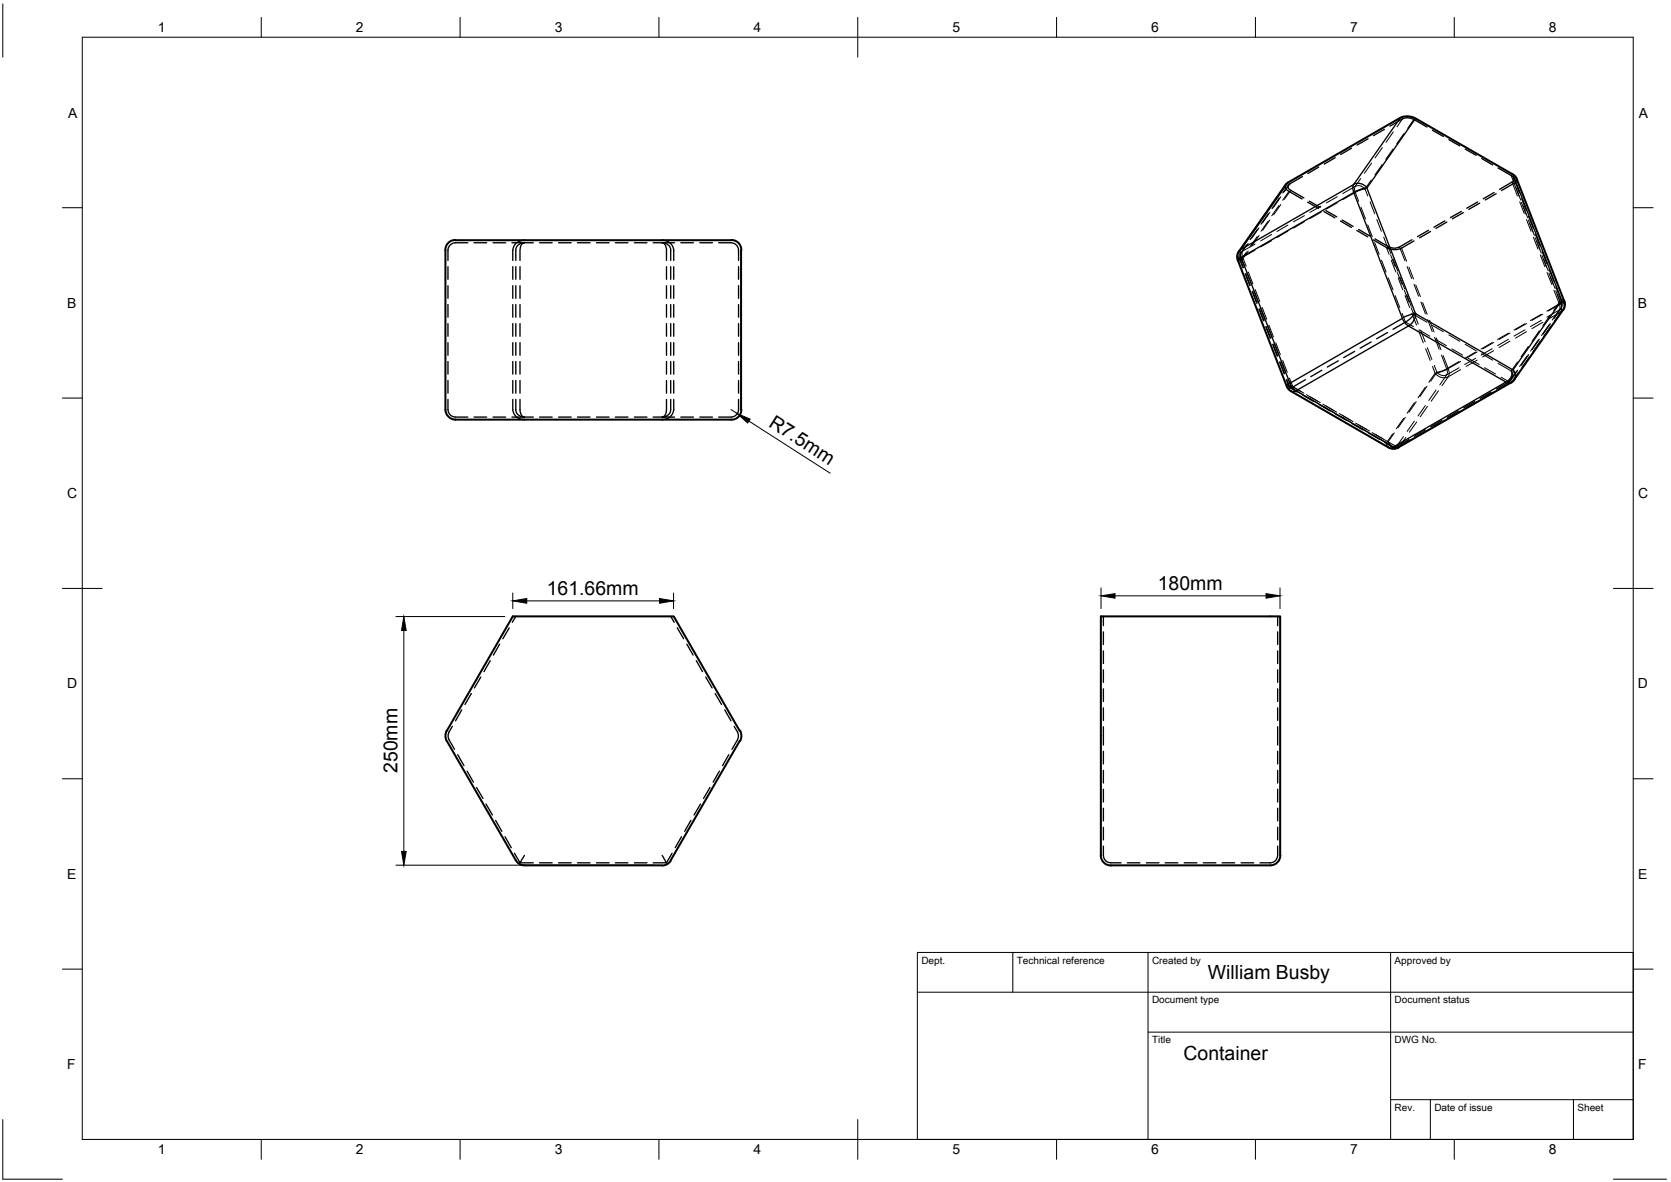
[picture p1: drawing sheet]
<svg xmlns="http://www.w3.org/2000/svg" width="420mm" height="297mm" viewBox="0 0 420 297" stroke-linecap="round" stroke-linejoin="round" font-family="sans-serif">
<!-- layer: MD_Visible -->
<g fill="none" stroke="#000" stroke-width=".51">
<path d="M112 62.9v40.1M114.5 60.4h69.3M114.5 60.3a2.5 2.5 0 0 0-2.5 2.5M183.9 60.3a2.5 2.5 0 0 1 2.5 2.5M186.3 62.9v40.1M311.2 65.5a2.33 2.33 0 0 1 .4-2.4l11.9-17 28.6-16.5a4.2 4.2 0 0 1 3.8 .2l25.1 14.5 12.3 31.3M311.3 65.4l12.7 32.4 .6 .5 24.5 14.1M393 77.9l-12.2 17.5-.8 .8M393.3 75.6a2.42 2.42 0 0 1-.3 2.3M379.9 96.1l-28.3 16.3M112 102.9a2.55 2.55 0 0 0 2.5 2.6M186.4 102.9a2.5 2.5 0 0 1-2.5 2.6h-69.4"/>
<path d="M351.7 112.5a2.48 2.48 0 0 1-2.5 0M112.3 183.6l-.3 1.3 .3 1.3 17.4 30 .9 .9 1.3 .4h34.6M112.3 183.7l16.6-28.8h40.5l16.6 28.8M186 186.2l-17.4 30M186.1 183.6l.3 1.3-.3 1.3M168.7 216.2a2.59 2.59 0 0 1-2.2 1.3M276.8 214.9a2.52 2.52 0 0 0 2.5 2.6M276.8 215v-60.1h45.1v60.1M279.3 217.5h40.1M321.9 214.9a2.54 2.54 0 0 1-2.5 2.6"/>
</g>
<!-- layer: MD_Hidden -->
<g fill="none" stroke="#000" stroke-width=".34">
<path d="M335.7 39.6l-2.7 1.6M339.8 37.3l-2.7 1.5M344 34.9l-2.8 1.5M348.1 32.5l-2.8 1.6M349.5 31.7l3.1-1.8a3.1 3.1 0 0 1 2.9 .1l3.3 1.9M360.2 32.7l2.7 1.6M364.3 35.1l2.8 1.6M368.4 37.5l2.8 1.5M372.6 39.8l2.7 1.6M316.2 57.6l-1.8 2.6M318.9 53.7l-1.8 2.6M321.7 49.8l-1.8 2.6"/>
<path d="M323.3 46.3l-.1 .8 .6 .8 3.6 2.1M324 46.5l-1.4 2M327.5 44.4l-3.2 1.8a.87 .87 0 0 0-.5 .9 .87 .87 0 0 0 .8 .7l3.3 1.9M328.8 50.8l2.7 1.6M329.2 50.5l2.8 1.6M331.6 42l-2.8 1.6M332.9 53.2l2.7 1.5M333.4 52.9l2.7 1.6M337 55.5l2.8 1.7M337.5 55.3l2.7 1.6M341.2 57.9l2.7 1.6M341.6 57.7l2.8 1.6"/>
<path d="M359.2 57.9l-2.8 1.6M359.7 58.2l-2.8 1.6M363.3 55.5l-2.8 1.6M363.8 55.8l-2.8 1.6M367.4 53.1l-2.7 1.6M367.9 53.4l-2.7 1.6M371.5 50.8l-2.7 1.5M372.1 51.1l-2.8 1.5M375.7 48.4l-2.8 1.6M376.2 48.7l-2.7 1.5M376.7 42.2l3.3 1.9a.89 .89 0 0 1 .6 .8 .89 .89 0 0 1-.4 .9l-3.2 1.8M380.6 44.8l1.4 3.7"/>
<path d="M381.3 44.7a1.01 1.01 0 0 1-.6 1.4l-3.1 1.8M382.6 50l1.2 2.9M384.4 54.4l1.1 2.9M386.1 58.8l1.1 3M112.6 67v3.2M112.6 71.8v3.2M112.6 76.5v3.2M117.6 61h-3.1a1.91 1.91 0 0 0-1.9 1.9v2.5M119.2 61h3.2M124 61h3.2M128.7 61h5.4M128.9 67v3.2"/>
<path d="M128.9 71.8v3.2M128.9 76.5v3.2M129.7 65.4v-2.5a1.96 1.96 0 0 1 2.2-1.9 1.69 1.69 0 0 0-1.1 1.9v2.5M129.7 67v3.2M129.7 71.8v3.2M129.7 76.5v3.2M130.8 67v3.2M130.8 71.8v3.2M130.8 76.5v3.2M131.9 60.4a2.78 2.78 0 0 0-3 2.5v2.5M135.7 61h3.1M140.4 61h3.2"/>
<path d="M145.2 61h3.2M150 61h3.1M154.7 61h3.2M159.5 61h3.2M164.2 61h5.4M166.5 60.4a2.78 2.78 0 0 1 2.9 2.5v2.5M167.6 65.4v-2.5a1.71 1.71 0 0 0-1.1-1.9 2.09 2.09 0 0 1 2.1 1.9v2.5M167.6 67v3.2M167.6 71.8v3.2M167.6 76.5v3.2M168.6 67v3.2M168.6 71.8v3.2"/>
<path d="M168.6 76.5v3.2M169.4 67v3.2M169.4 71.8v3.2M169.4 76.5v3.2M171.2 61h3.2M176 61h3.1M180.7 61h3.1a1.91 1.91 0 0 1 1.9 1.9v2.5M185.7 67v3.2M185.7 71.8v3.2M185.7 76.5v3.2M313.2 68.7l1.2 3M313.5 61.5l-1.4 2-.4 1.1 1 2.7"/>
<path d="M314.9 73.2l1.2 3M316.7 77.6l1.1 3M345.3 60.3l3.3 1.9a4.2 4.2 0 0 0 3.8 .2l3.1-1.9M345.7 60l3.3 1.9a3.1 3.1 0 0 0 2.9 .2l3.1-1.9M355.5 79.1l-1.8 1.7-3.4 2M387.8 63.2l1.1 3M389.5 67.7l1.2 3M391.2 72.1l1.6 4.3-.3 1.2-1.8 2.5M112.6 81.3v3.2M112.6 86.1v3.2M112.6 90.8v3.2M112.6 95.6v3.2"/>
<path d="M128.9 81.3v3.2M128.9 86.1v3.2M128.9 90.8v3.2M128.9 95.6v3.2M129.7 81.3v3.2M129.7 86.1v3.2M129.7 90.8v3.2M129.7 95.6v3.2M130.8 81.3v3.2M130.8 86.1v3.2M130.8 90.8v3.2M130.8 95.6v3.2"/>
<path d="M167.6 81.3v3.2M167.6 86.1v3.2M167.6 90.8v3.2M167.6 95.6v3.2M168.6 81.3v3.2M168.6 86.1v3.2M168.6 90.8v3.2M168.6 95.6v3.2M169.4 81.3v3.2M169.4 86.1v3.2M169.4 90.8v3.2M169.4 95.6v3.2"/>
<path d="M185.7 81.3v3.2M185.7 86.1v3.2M185.7 90.8v3.2M185.7 95.6v3.2M318.4 82.1l1.1 2.9M320.1 86.5l1.2 3M321.8 90.9l1.2 3M323.5 95.4l.8 2 1.9 1.1M327.6 99.3l2.7 1.6M328.2 95.4l-3.8 2.1-.1-.3 .3-.3M332.3 93l-2.7 1.7M336.5 90.7l-2.8 1.5"/>
<path d="M340.6 88.3l-2.8 1.6M344.7 85.9l-2.7 1.6M348.9 83.6l-2.8 1.5M374.9 98.6l-2.7 1.5M380 93.2a2.18 2.18 0 0 1-.6 2.7l-3.1 1.8M381.6 93l-1.8 2.5M384.3 89.2l-1.8 2.6M387 85.3l-1.8 2.5M389.8 81.4l-1.8 2.5M112.6 100.4v2.6a1.91 1.91 0 0 0 1.9 1.8h3.1M119.2 104.8h3.2M124 104.8h3.2"/>
<path d="M128.7 104.8h5.4M128.9 100.4v2.6a2.78 2.78 0 0 0 3 2.5M129.7 100.4v2.6a1.96 1.96 0 0 0 2.2 1.8 1.62 1.62 0 0 1-1.1-1.8v-2.6M135.7 104.8h3.1M140.4 104.8h3.2M145.2 104.8h3.2M150 104.8h3.1M154.7 104.8h3.2M159.5 104.8h3.2M167.6 100.4v2.6a1.69 1.69 0 0 1-1.1 1.8h-2.3M168.6 100.4v2.6a2.04 2.04 0 0 1-2.1 1.8h3.1M169.4 100.4v2.6a2.78 2.78 0 0 1-2.9 2.5"/>
<path d="M171.2 104.8h3.2M176 104.8h3.1M185.7 100.4v2.6a1.91 1.91 0 0 1-1.9 1.8h-3.1M331.7 101.6l2.7 1.7M335.8 104.1l2.8 1.5M339.9 106.4l2.8 1.6M344.1 108.8l2.7 1.6M348.2 111.2l1.8 1M354.3 110.4l-3.2 1.8a1.61 1.61 0 0 1-2.1-1.2M358.4 108l-2.8 1.6M362.5 105.7l-2.7 1.6M366.7 103.3l-2.8 1.6"/>
<path d="M370.8 100.9l-2.8 1.6M128 157.8l-1.6 2.7M129.7 154.9l-.9 1.5M168.6 154.9l.9 1.5M170.3 157.8l1.6 2.7M277.4 154.9v2.3M277.4 158.8v3.2M321.3 154.9v2.3M321.3 158.8v3.2M116.1 178.4l-1.6 2.7M118.5 174.3l-1.6 2.7M120.9 170.1l-1.6 2.8"/>
<path d="M123.3 166l-1.6 2.8M125.6 161.9l-1.5 2.7M172.7 161.9l1.6 2.7M175.1 166l1.5 2.8M177.4 170.1l1.7 2.8M179.8 174.3l1.6 2.7M182.2 178.4l1.6 2.7M277.4 163.6v3.2M277.4 168.3v3.2M277.4 173.1v3.2M277.4 177.9v3.2M321.3 163.6v3.2"/>
<path d="M321.3 168.3v3.2M321.3 173.1v3.2M321.3 177.9v3.2M113.7 182.5a2.9 2.9 0 0 0-.8 3.4l1.4 2.4M115.1 189.7l1.6 2.7M117.5 193.8l1.5 2.8M119.8 197.9l1.6 2.8M178.5 197.9l-1.6 2.8M180.9 193.8l-1.6 2.8M183.2 189.7l-1.5 2.7M184.6 182.5a2.9 2.9 0 0 1 .8 3.4l-1.3 2.4M277.4 182.6v4.6"/>
<path d="M277.4 188.8v3.2M277.4 193.6v3.2M277.4 198.3v3.2M321.3 182.6v4.6M321.3 188.8v3.2M321.3 193.6v3.2M321.3 198.3v3.2M122.2 202.1l1.6 2.7M124.6 206.2l1.6 2.7M127 210.3l1.6 2.7M129.4 214.4l1.4 2.4 1.1-1.8M130.8 216.8h3.3"/>
<path d="M135.7 216.8h3.1M140.4 216.8h3.2M145.2 216.8h3.2M150 216.8h3.1M154.7 216.8h3.2M159.5 216.8h3.2M166.5 215l1.1 1.8h-3.4M169 214.4l-1.4 2.4M171.4 210.3l-1.6 2.7M173.7 206.2l-1.5 2.7M176.1 202.1l-1.6 2.7M277.4 212.6v2.4a1.94 1.94 0 0 0 1.9 1.8h2.6"/>
<path d="M277.4 203.1v3.2M277.4 207.9v3.2M283.4 216.8h3.2M288.2 216.8h3.2M293 216.8h3.1M297.8 216.8h3.1M302.5 216.8h3.2M307.3 216.8h3.2M312.1 216.8h3.1M321.3 212.6v2.4a1.88 1.88 0 0 1-1.9 1.8h-2.6M321.3 203.1v3.2M321.3 207.9v3.2"/>
</g>
<!-- layer: MD_Visible Narrow -->
<g fill="none" stroke="#000" stroke-width=".34">
<path d="M352.1 29.6l-11.7 16.8M355.9 29.8l-12.2 17.4 12.2 31.6 24.5 14.2 12.3-17.5-12.3-31.6M323.8 45.9l-11.7 16.8 28.3-16.3M340.4 48.4l12.2 31.6-28.3 16.3-12.2-31.6M340.4 48.4l-28.3 16.3M340.4 46.3l-.2 .7 .2 1.4M340.4 46.3a2.81 2.81 0 0 1 3.4 .9M343.7 47.2l-1.6 .4-1.7 .7M312 62.6l-.2 .7 .2 1.4M312 64.7l-.8 .8M312.1 62.6l-.6 .5M352.6 80l.5 .9 1 1"/>
<path d="M356 78.8a3.9 3.9 0 0 1-1.8 3.1M356 78.8l-1.7 .3-1.7 .8M392.7 75.5l.6 .1M392.8 75.4l.5 .9a1.88 1.88 0 0 1-.3 1.6M324.3 96.2l.5 1 1.1 1M324.3 96.2l-.6 .5-.2 .3M325.9 98.2l-.7 .2-.6-.1M354.1 81.9l24.6 14.1-28.3 16.3-24.5-14.1M354.1 81.9l-28.2 16.3M378.7 96l.7 .3 .5-.1M380.8 95.4a2.13 2.13 0 0 0-.3-2.5 3.8 3.8 0 0 1-1.8 3.2M350.4 112.4l-.7 .2-.6-.1"/>
<path d="M350.4 112.3l.7 .3 .6-.1"/>
</g>
<!-- layer: MD_Hidden Narrow -->
<g fill="none" stroke="#000" stroke-width=".25">
<path d="M347.6 37.1l-1.8 2.6M350.3 37.5l-1.9 2.5M350.3 33.1l-1.8 2.7M352.6 29.9l-1.3 2M353 33.6l-1.8 2.6M355.5 30l-1.6 2.3M316.1 59.4l-1.8 2.6M316.6 57.3l-1.9 2.6M316.6 59.2l-1.8 2.6M318.9 55.5l-1.8 2.6M319.3 53.3l-1.8 2.7M319.3 55.3l-1.8 2.6"/>
<path d="M319.7 58.9l-2.7 1.6M321.6 51.6l-1.8 2.6M322.1 49.4l-1.9 2.7M322.1 51.4l-1.9 2.6M323.8 58.1l-2.7 1.6M323.8 56.6l-2.7 1.6M324.1 48.1l-1.6 2.2M324.3 46.2l-1.4 2M324.6 47.8l-1.7 2.3M328 55.7l-2.8 1.6M328 54.2l-2.8 1.6M332.1 53.3l-2.8 1.6"/>
<path d="M332.1 51.8l-2.8 1.6M336.2 51l-2.7 1.5M336.2 49.4l-2.7 1.6M340.8 46.8a1.99 1.99 0 0 1 2.4 .7l-2.4 .8a1.46 1.46 0 0 1 0-1.5zM340.8 48.3l-3.2 1.9M340.8 48.3l.8 2.3M342.1 44.9l-1.3 1.9-3.2 1.8M342.2 52.1l1.2 2.9M343.9 56.5l1.1 3M344.5 50.7l1.1 3M344.8 45.3l-1.6 2.2 .7 1.7M344.9 41l-1.8 2.6"/>
<path d="M346.2 55.2l1.1 2.9M347.5 41.4l-1.8 2.5M347.9 59.6l1.2 3M380 44.1l.6 1.7M380.2 45.8l1.3 3.4M380.7 46.1l1.3 3.3M381.2 47.3l1.2 3M382.1 50.7l1.2 3M382.6 50.8l1.1 3M383 51.8l1.1 2.9M383.8 55.2l1.2 2.9M384.3 55.3l1.1 3"/>
<path d="M384.7 56.2l1.1 3M385.6 59.6l1.1 3M386 59.7l1.5 3.9M311.3 65.4l.6 .2 .6 1.7M311.6 63.1a1.97 1.97 0 0 0 .3 2.5l1.5-2.3M312.2 63.4l.2-.3-.1 1.1a.67 .67 0 0 1-.4 .9v.2h.4a1.59 1.59 0 0 1-.1-1.9zM312.4 64.6l.9 2.3M313.1 68.8l1.1 3M313.5 68.5l1.2 3M313.8 63.1l-1.5 2.2 .7 1.8M313.8 61.2l-1.4 1.9 3.2-1.8M313.9 68.4l1.1 2.9"/>
<path d="M314.8 73.2l1.2 3M315.2 73l1.2 2.9M315.6 62.9l-3.2 1.7M315.6 72.8l1.2 3M316.5 77.7l1.2 2.9M317 77.4l1.1 3M317.4 77.3l1.1 2.9M319.7 60.5l-2.7 1.6M345.6 61l1.2 2.9M347.4 65.4l1.1 3M348.6 62.2l.7 1.7M349 61.9l.7 1.8"/>
<path d="M349.1 69.9l1.2 2.9M349.7 64.1l1.1 2.9M349.8 65.4l1.2 3M350.3 65.2l1.1 2.9M350.8 74.3l1.1 3M351.4 68.5l1.1 3M351.6 69.9l1.1 2.9M351.9 62.1l1.4 3.4M352 69.6l1.2 3M352.4 62.4l1.3 3.3M352.5 78.7l.9 2.2 2 1.2M353.1 72.9l1.1 3"/>
<path d="M353.3 74.3l1.1 3M353.7 74l1.2 3M353.8 67l1.2 3M354.3 67.1l1.1 3M354.8 77.3l.7 1.8 3.3 1.9M355 78.7l1.2 3M355.5 78.5l1.1 2.9M355.5 71.5l1.2 2.9M356 71.6l1.2 2.9M357.3 75.9l1.1 3M357.7 76l1.1 3M387.3 64.1l1.1 2.9"/>
<path d="M387.5 79l-2.7 1.6M387.7 64.2l1.6 3.9M387.9 79l-2.7 1.5M388.9 79.7l3.2-1.8-1.8 2.5M389 68.5l1.2 3M389.5 68.6l1.1 3M389.7 79.2l-1.8 2.7M389.8 69.6l1.2 2.9M390.7 72.9l1.4 3.5-3.2 1.8M391.2 73.1l1.3 3.2M392.2 75.7a1.38 1.38 0 0 1-.1 2.2l.1-.6-.1-.9 .6-.5zM392.2 75.7l-1.5 2.3"/>
<path d="M392.5 76.3l.2 1-.2 1.1-3.2 1.8M392.5 76.3l-3.2 1.8M393 77.9l-2.1 2.7M393.3 75.6l-.3 .4-.5 .3M318.2 82.1l1.2 3M318.7 81.9l1.2 2.9M319.1 81.7l1.1 3M320 86.6l1.1 2.9M320.4 86.3l1.1 3M320.8 86.1l1.1 3M321.7 91l1.2 2.9M322.1 90.8l1.2 2.9"/>
<path d="M322.5 90.6l1.2 3M323.4 95.4l.7 1.8 3.3 1.9M323.5 97.1l.6 .1 .1 .7 .4 .4M323.9 95.2l.7 1.7 3.3 1.9M324.2 95l.9 2.2 2 1.2M328.5 99.2l2.7 1.6M328.8 99.9l2.7 1.5M329.2 99.6l2.8 1.6M356.7 83.2l1.2 2.9M356.8 82.9l2.7 1.6M357.2 82.9l1.1 3M358.4 97.3l-1.8 2.6"/>
<path d="M358.5 87.6l1.1 3M358.8 97.1l-1.8 2.6M358.9 87.4l1.1 2.9M359 80.3l1.1 3M359.4 80.5l1.2 2.9M360.2 81.8l2.7 1.6M360.6 91.8l.7 1.8M360.7 84.8l1.2 3M360.9 85.3l2.8 1.6M361.1 98l-1.8 2.6M361.1 84.9l1.2 3M361.3 93.6l-1.6 2.2"/>
<path d="M361.7 98.2l-1.8 2.6M362.4 89.2l1.4 3.5M362.9 89.4l1.2 3.2-1.4 .7-1.9 .5-.6-1.7M363.8 92.7l-2.5 .9M363.8 92.7a1.06 1.06 0 0 1 0 1.3 1.06 1.06 0 0 1-1.3 .3l-1.2-.7M364.1 94.7a2.72 2.72 0 0 1-3.3-.9l-1.5 2.3M364.1 94.7l-1.5 2.2M364.3 84.2l2.8 1.6M365 87.7l2.8 1.5M366.9 90.8l-3.1 1.9M366.9 92.4l-3.1 1.8-1.8 2.5M367.3 90.8l-3.2 1.8 .3 1-.3 1.1"/>
<path d="M367.3 92.9l-3.2 1.8M368.4 86.5l2.8 1.6M369.2 90l2.7 1.6M371 88.5l-2.7 1.6M371 90l-2.7 1.6M371.4 90.5l-2.7 1.6M371.4 88.4l-2.7 1.6M372.6 88.9l2.7 1.6M373.3 92.4l2.7 1.6M375.2 86.1l-2.8 1.6M375.2 87.6l-2.8 1.6M375.6 88.1l-2.8 1.6"/>
<path d="M375.6 86.1l-2.8 1.6M375.7 98.5l-2.8 1.6M379.3 83.7l-2.8 1.6M379.3 85.3l-2.8 1.6M379.7 85.7l-2.8 1.6M379.7 83.7l-2.8 1.6M379.9 96.1l.3-.2-3.2 1.8M381.2 93.4l-1.8 2.5-2-1.1M381.6 91l-1.6 2.2-3.3-1.9M381.7 93.6l-1.5 2.3 .5-.5M383.4 81.4l-2.7 1.5M383.4 82.9l-2.7 1.6"/>
<path d="M383.8 83.4l-2.7 1.6M383.8 81.3l-2.7 1.6M383.9 89.5l-1.8 2.6M384.3 87.1l-1.8 2.6M384.5 89.7l-1.8 2.6M386.7 85.6l-1.9 2.6M387 83.1l-1.8 2.7M387.3 85.8l-1.9 2.6M387.5 80.5l-2.7 1.6M387.9 81l-2.7 1.6M389.4 81.7l-1.8 2.6M390 81.9l-1.9 2.6"/>
<path d="M332.6 101.6l3.5 2M332.9 102.2l2.7 1.6M336.7 103.9l3.5 2.1M337 104.6l2.8 1.6M340.9 106.3l3.5 2M341.2 107l2.7 1.6M345 108.7l2.8 1.6M345.3 109.4l3.3 1.9M348.6 111.3l.1 .7 .4 .4M350.2 109.1l-1.6 2.2M350.6 108.8l-1.6 2.2-3.3-1.9M352.9 109.7l-1.8 2.5-2-1.1"/>
<path d="M352.9 105.2l-1.8 2.5M353.3 104.9l-1.8 2.6M353.5 109.9l-1.9 2.5M355 110.4l-3.1 1.8a2.72 2.72 0 0 1-3.3-.9M355.6 101.2l-1.8 2.6M355.6 105.8l-1.8 2.6M356.1 101l-1.8 2.6M356.2 106l-1.8 2.6M358.4 101.9l-1.8 2.6M358.9 102.1l-1.8 2.6M359.2 108l-2.8 1.6M363.3 105.6l-2.8 1.6"/>
<path d="M367.4 103.2l-2.7 1.6M371.5 100.8l-2.7 1.6"/>
</g>
<!-- layer: BORDER -->
<g fill="none" stroke="#000" stroke-width=".25">
<path d="M.7 1v13.4M20.7 9.4h390v276.9h-390zM65.7 4.4v5M115.7 4.4v5M165.7 4.4v5M215.7 4.4v10M265.7 4.4v5M315.7 4.4v5M365.7 4.4v5M15.7 52.2h5M410.7 52.2h5M15.7 100h5"/>
<path d="M410.7 100h5M15.7 147.9h10M405.7 147.9h10M15.7 195.7h5M410.7 195.7h5M15.7 243.5h5M410.7 243.5h5M.7 281.3v15h15M65.7 286.3v5M115.7 286.3v5M165.7 286.3v5M215.7 281.3v10"/>
<path d="M265.7 286.3v5M315.7 286.3v5M365.7 286.3v5M405.7 296.3h13.3"/>
</g>
<!-- layer: TITLEBLOCK -->
<path d="M230.7 239.4h180v46.9h-180zM254.7 239.4v9.9M288.7 239.4v46.9M349.7 239.4v46.9M230.7 249.3h180M288.7 259.4h122M349.7 276.4h61M359.6 276.4v9.9M395.6 276.4v9.9" fill="none" stroke="#000" stroke-width=".25"/>
<!-- layer: 0 -->
<path d="M183.8 102.9l1.6 1M188.3 105.8l20.4 13.1M99.6 154.9h27.3M101.5 158.5v55.5M128.9 149v4M132.4 151h33.4M169.4 149v4M276.8 147.7v5.3M280.4 149.7h37.9M321.8 147.7v5.3M99.6 217.4h64.9" fill="none" stroke="#000" stroke-width=".25"/>
<path d="M185.4 103.9l3.2 1.4-.6 1zM101.5 154.9l.6 3.6h-1.1zM128.9 151l3.5-.6v1.2zM165.8 150.4l3.6 .6-3.6 .6zM276.8 149.7l3.6-.5v1.1zM318.3 149.2l3.5 .5-3.5 .6zM101 214h1.1l-.6 3.4z" fill="#000" stroke="#000" stroke-width=".25"/>
<g font-size="4.9">
<text x="193" y="107" transform="rotate(33 193 107)">R7.5mm</text>
<text x="137.5" y="149.4">161.66mm</text>
<text x="291.1" y="148.2">180mm</text>
<text x="100" y="194.3" transform="rotate(-90 100 194.3)">250mm</text>
<text x="303.7" y="246.1">William Busby</text>
<text x="297.6" y="266.3">Container</text>
</g>
<g font-size="3.5">
<text x="39.7" y="8.1">1</text>
<text x="89.5" y="8.1">2</text>
<text x="139.5" y="8.1">3</text>
<text x="189.4" y="8.1">4</text>
<text x="239.5" y="8.1">5</text>
<text x="289.4" y="8.1">6</text>
<text x="339.5" y="8.1">7</text>
<text x="389.5" y="8.1">8</text>
<text x="17.1" y="29.5">A</text>
<text x="412.1" y="29.5">A</text>
<text x="16.9" y="77.3">B</text>
<text x="411.8" y="77.3">B</text>
<text x="16.9" y="125.2">C</text>
<text x="411.9" y="125.2">C</text>
<text x="16.9" y="173">D</text>
<text x="411.8" y="173">D</text>
<text x="16.9" y="220.9">E</text>
<text x="411.9" y="220.9">E</text>
<text x="16.9" y="268.7">F</text>
<text x="411.9" y="268.7">F</text>
<text x="39.7" y="290.1">1</text>
<text x="89.5" y="290.1">2</text>
<text x="139.5" y="290.1">3</text>
<text x="189.4" y="290.1">4</text>
<text x="239.5" y="290.1">5</text>
<text x="289.4" y="290.1">6</text>
<text x="339.5" y="290.1">7</text>
<text x="389.5" y="290.1">8</text>
</g>
<g font-size="2.5">
<text x="231.7" y="242.1">Dept.</text>
<text x="255.7" y="242.1">Technical reference</text>
<text x="289.7" y="242.1">Created by</text>
<text x="350.7" y="242.1">Approved by</text>
<text x="289.7" y="252.1">Document type</text>
<text x="350.7" y="252.1">Document status</text>
<text x="289.7" y="262.2">Title</text>
<text x="350.7" y="262.2">DWG No.</text>
<text x="350.7" y="279.1">Rev.</text>
<text x="360.7" y="279.1">Date of issue</text>
<text x="396.6" y="279.1">Sheet</text>
</g>
</svg>
